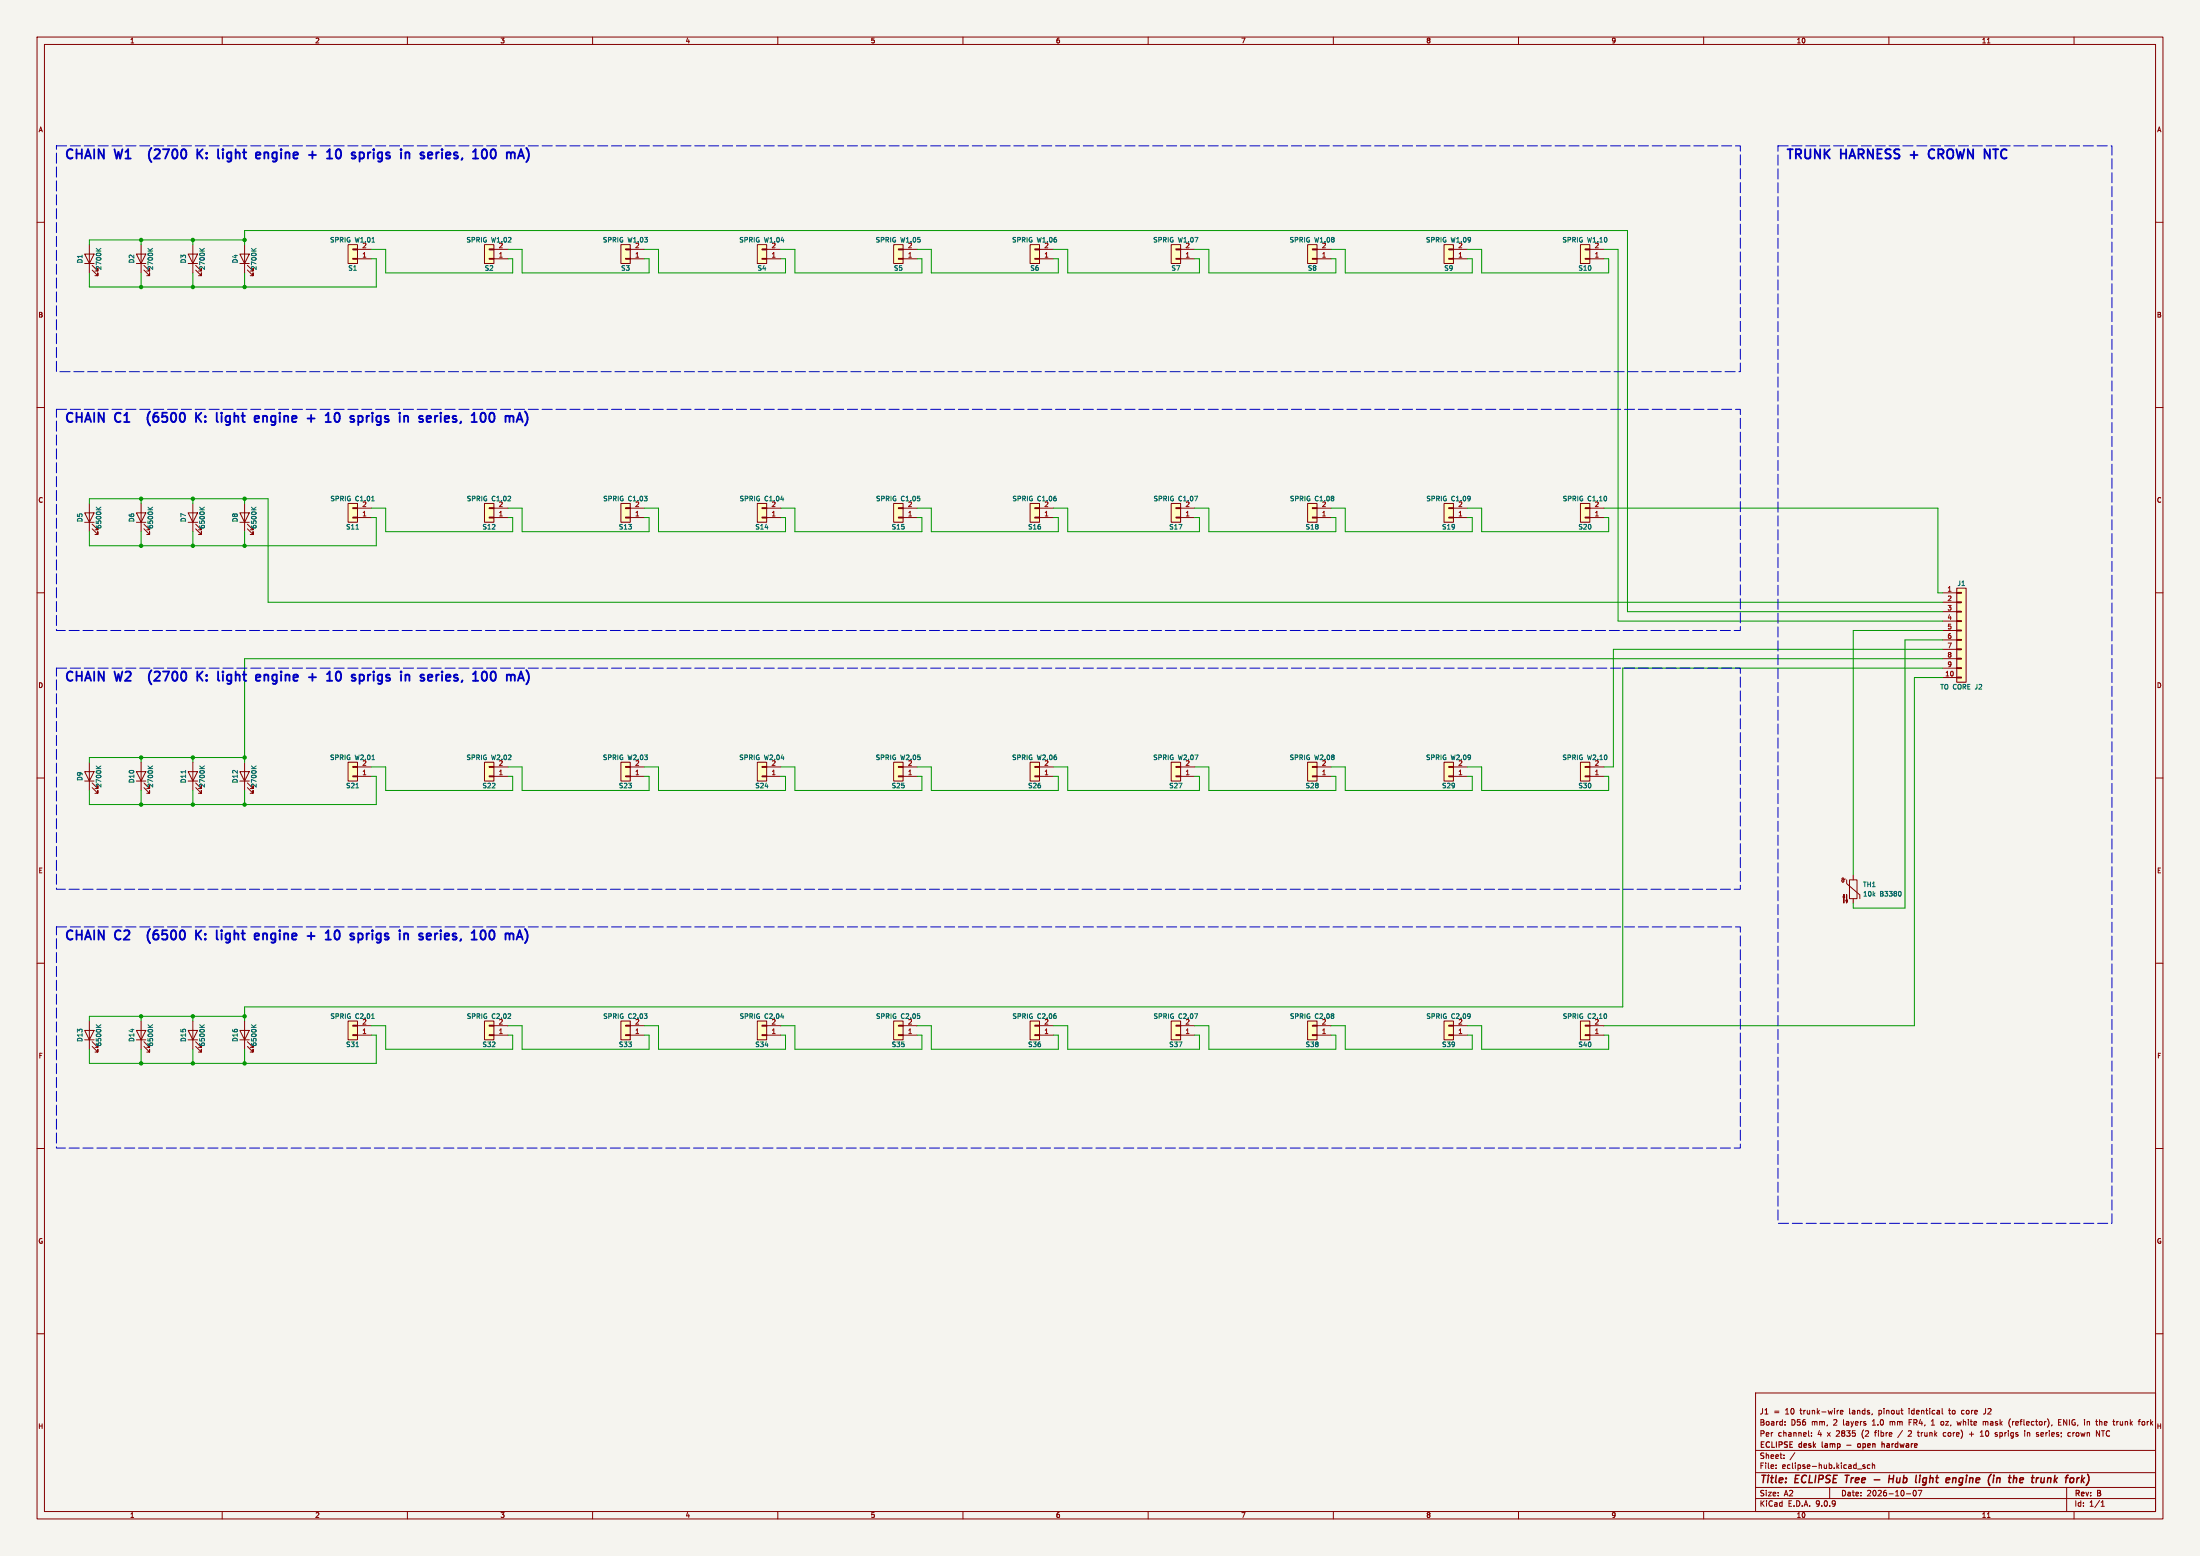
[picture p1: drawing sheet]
<svg xmlns="http://www.w3.org/2000/svg" width="594mm" height="420mm" viewBox="0 0 594 420" stroke-linecap="round" stroke-linejoin="round" font-family="sans-serif">
<path d="M0 0h594v420h-594z" fill="#f5f4ef" stroke="#f5f4ef" stroke-width=".27"/>
<g fill="none" stroke="#840000" stroke-width=".27">
<path d="M10 10h574v400h-574zM12 12h570v396h-570zM60 10v2M110 10v2M160 10v2M210 10v2M260 10v2M310 10v2M360 10v2M410 10v2M460 10v2M510 10v2"/>
<path d="M536.6 11.6h.7M560 10v2M10 60h2M582 60h2M10 110h2M582 110h2M64.8 138.4h2.5l-1.3 2.6zM66 135.9v7.6M64.8 141h2.5M66.8 142.7l1.5 1.6v-.8v.8h-.7M66.8 141.5l1.5 1.5v-.8v.8h-.7M10 160h2"/>
<path d="M582 160h2M10 210h2M36.8 208.3h2.6l-1.3 2.5zM36.8 210.8h2.6M38.1 205.7v7.7M38.9 212.6l1.5 1.5v-.7v.7h-.8M38.9 211.3l1.5 1.6v-.8v.8h-.8M582 210h2M10 260h2M582 260h2M10 310h2M582 310h2"/>
<path d="M10 360h2M474 376h108v32h-108zM582 360h2M474 397.5h108M474 391.5h108M479.5 396.2v.2M479.5 395.4v.2M481.7 393.5v.2M481.7 392.7v.2M482 384.5v.2M482 383.7v.2M484.6 392.1l-1.3 1.9"/>
<path d="M488.4 387.6l.1 .1M489.1 387.5v.2M489.1 386.7v.2M496 380.7v1M496.5 380.7l-.5 .3M496.9 381.2l.7-.2-.1-.3h-.4l-.2 .2 .1 .7h.5M501.5 396.5h1.2M503.5 395.4h-.3l-.2 .2v.2l.5 .1v.4h-.5M504.9 395.4h-.4l-.3 .3 .1 .6h.6M505.5 395.5l.6-.1 .1 1M505.5 394.9v1.5M513.7 386.1l-1.3 1.9"/>
<path d="M515.5 386.2l-.3 .1M515.5 383.9h.5M516 386.8l-.8 .9h.9M516.2 383.2h-.7v1.5M517.7 386.7h.5M517.9 387.5l.3 .2M521.5 384.7h.8M521.9 383.2l-.4 .4M524.4 380.2v1.3l.2 .2M524.5 383.7l-.5 .3 .1 .5 .4 .2M525.2 386.7l-.5 .3v.5l.5 .2M526.1 380.7h.6"/>
<path d="M528.4 383.7l.3 1 .3-.7M529.9 380.7l-.3 .3v.4l.3 .3M531.7 387.1h1.2M532.3 386.5v1.2M534.7 387.7h.8M534.8 386.5l.3-.3v1.5M535.5 383.8l.4-.1 .2 .2M535.5 383.7v1M536 381.5l-.5 .2M536.1 383.9v.8M536.2 383.7l-.1 .2M539.1 387.2l.2 .2-.2 .3"/>
<path d="M539.1 386.7h.1M542.4 384.2l.4 1M542.8 383l-.4 1M546.7 386.2v.1M546.7 386.7v1M547.4 386.7v1M548 386.7l-.6 .1M551.2 386.7l-.2 .2v.6l.2 .2M551.7 387l-.7 .2M554 384.6l-.1 .3M555.8 383.9h.5M556.5 383.2h-.7v1.5h.7"/>
<path d="M558.5 387.6h.5M558.5 386.7h.5M559.7 386.7v1M559.8 386.7l-.1 .3M563.6 383.7h.5M566 386.2l.9 1.5v-1.5M566.9 383.2v1.5M567.3 383.7l-.4 .1M567.4 386.2h.8M571.5 383.7v1M572 383.7l-.5 .3M579.1 384l-.3-.3-.5 .3 .2 .6 .3 .1 .3-.3"/>
<path d="M60 408v2M110 408v2M160 408v2M210 408v2M260 408v2M310 408v2M360 408v2M410 408v2M460 408v2M474 404.5h108M474 401.5h108M494 401.5v3"/>
<path d="M510 408v2M514.7 403.2h1.2M516.7 402.4l.2-.1a.8 .8 0 0 1 .5 .7 .8 .8 0 0 1-.5 .8l-.4-.6zM517.9 402.3h1l-.7 1.5M536.6 409.6h.7M558 401.5v6.5M560 408v2M567.3 406.6h.9M567.3 405.5l.4-.4v1.5"/>
</g>
<g fill="none" stroke="#840000" stroke-width=".4">
<path d="M498.2 398.2h1.1M498.7 398.2l-.2 2M506 399.4h1.5M510.1 399.1h1.1M510.2 398.2l-.3 2M511.3 398.2l-.2 2M520 398.9l-.6 .1-.2 .2v.8l.6 .2M527.4 399h.7l-.1 1.2M539.5 398.9l.6 .2-.2 1.1M545.7 398.9l.6 .1v.3l-1 .2M553.2 398.9l.6 .2-.2 1.1M563.6 397.9a2.32 2.32 0 0 1-.3 3.1"/>
<path d="M519.1 400.8h.7M546.1 400.1l-.2 .1"/>
</g>
<path d="M492 389.2l.1 1.4M498.6 390.1h1.2M501.7 389.7h.4l.2 .3v.4l-.2 .3-.5-.3zM508.1 389.2v1.5M509.5 389.7h.6M510 390.1l-.6 .2 .1 .3 .5 .1" fill="none" stroke="#840000" stroke-width=".3"/>
<path d="M67.9 136.9l.7 .7M69.2 136.9l-.8 .5M39.9 206.7l.8 .8M41.2 206.7l-.7 .6" fill="none" stroke="#006464" stroke-width=".27"/>
<path d="M426.7 66h2.6v5.1h-2.6z" fill="#ffffc2"/>
<path d="M426.7 66h2.6v5.1h-2.6zM428 69.7h1.3v.3h-1.3zM428 67.2h1.3v.2h-1.3zM429.3 69.9h3.8M429.3 67.3h3.8" fill="none" stroke="#840000" stroke-width=".27"/>
<path d="M241.3 275.6h2.5v5.1h-2.5z" fill="#ffffc2"/>
<path d="M241.3 275.6h2.5v5.1h-2.5zM242.6 279.3h1.2v.2h-1.2zM242.6 276.7h1.2v.3h-1.2zM243.8 279.4h3.8M243.8 276.9h3.8" fill="none" stroke="#840000" stroke-width=".27"/>
<path d="M94 135.9h2.5v5.1h-2.5z" fill="#ffffc2"/>
<path d="M94 135.9h2.5v5.1h-2.5zM95.2 139.6h1.3v.2h-1.3zM95.2 137h1.3v.3h-1.3zM96.5 139.7h3.8M96.5 137.2h3.8" fill="none" stroke="#840000" stroke-width=".27"/>
<path d="M100.3 135.2h.8M96.1 142.8h.7" fill="none" stroke="#006464" stroke-width=".27"/>
<path d="M130.8 205.7h2.5v5.1h-2.5z" fill="#ffffc2"/>
<g fill="none" stroke="#840000" stroke-width=".27">
<path d="M130.8 205.7h2.5v5.1h-2.5zM132.1 209.4h1.2v.3h-1.2zM132.1 206.9h1.2v.2h-1.2zM133.3 209.6h3.9M133.3 207h3.9M50.8 278.1h2.5l-1.2 2.6zM52.1 275.6v7.6M64.8 278.1h2.5l-1.3 2.6zM66 275.6v7.6M50.8 280.7h2.5M52.8 282.4l1.6 1.6v-.8v.8h-.8M52.8 281.2l1.6 1.5v-.8v.8h-.8"/>
<path d="M64.8 280.7h2.5M66.8 282.4l1.5 1.6v-.8v.8h-.7M66.8 281.2l1.5 1.5v-.8v.8h-.7"/>
</g>
<path d="M53.9 276.6l.7 .7M55.2 276.6l-.7 .5M67.9 276.6l.7 .7M69.2 276.6l-.8 .5" fill="none" stroke="#006464" stroke-width=".27"/>
<path d="M94 275.6h2.5v5.1h-2.5z" fill="#ffffc2"/>
<g fill="none" stroke="#840000" stroke-width=".27">
<path d="M50.8 138.4h2.5l-1.2 2.6zM52.1 135.9v7.6M50.8 141h2.5M52.8 142.7l1.6 1.6v-.8v.8h-.8M52.8 141.5l1.6 1.5v-.8v.8h-.8M22.9 208.3h2.5l-1.3 2.5zM22.9 210.8h2.5M24.1 205.7v7.7M24.9 212.6l1.5 1.5v-.7v.7h-.7M24.9 211.3l1.5 1.6v-.8v.8h-.7M50.8 208.3h2.5l-1.2 2.5zM50.8 210.8h2.5"/>
<path d="M52.1 205.7v7.7M52.8 212.6l1.6 1.5v-.7v.7h-.8M52.8 211.3l1.6 1.6v-.8v.8h-.8M22.9 278.1h2.5l-1.3 2.6zM24.1 275.6v7.6M36.8 278.1h2.6l-1.3 2.6zM38.1 275.6v7.6M94 275.6h2.5v5.1h-2.5zM95.2 279.3h1.3v.2h-1.3zM95.2 276.7h1.3v.3h-1.3zM96.5 279.4h3.8M96.5 276.9h3.8"/>
<path d="M22.9 280.7h2.5M24.9 282.4l1.5 1.6v-.8v.8h-.7M24.9 281.2l1.5 1.5v-.8v.8h-.7M36.8 280.7h2.6M38.9 282.4l1.5 1.6v-.8v.8h-.8M38.9 281.2l1.5 1.5v-.8v.8h-.8"/>
</g>
<g fill="none" stroke="#006464" stroke-width=".27">
<path d="M53.9 136.9l.7 .7M55.2 136.9l-.7 .5M26 206.7l.7 .8M27.2 206.7l-.7 .6M50.1 207.9v.8M53.9 206.7l.7 .8M55.2 206.7l-.7 .6M26 276.6l.7 .7M27.2 276.6l-.7 .5M39.9 276.6l.8 .7M41.2 276.6l-.7 .5M100.3 274.9h.8"/>
<path d="M96.1 282.5h.7"/>
</g>
<path d="M278.1 135.9h2.6v5.1h-2.6z" fill="#ffffc2"/>
<path d="M278.1 135.9h2.6v5.1h-2.6zM279.4 139.6h1.3v.2h-1.3zM279.4 137h1.3v.3h-1.3zM280.7 139.7h3.8M280.7 137.2h3.8" fill="none" stroke="#840000" stroke-width=".27"/>
<path d="M316.2 135.9h2.6v5.1h-2.6z" fill="#ffffc2"/>
<path d="M316.2 135.9h2.6v5.1h-2.6zM317.5 139.6h1.3v.2h-1.3zM317.5 137h1.3v.3h-1.3zM318.8 139.7h3.8M318.8 137.2h3.8" fill="none" stroke="#840000" stroke-width=".27"/>
<path d="M353.1 135.9h2.5v5.1h-2.5z" fill="#ffffc2"/>
<path d="M353.1 135.9h2.5v5.1h-2.5zM354.3 139.6h1.3v.2h-1.3zM354.3 137h1.3v.3h-1.3zM355.6 139.7h3.8M355.6 137.2h3.8M64.8 208.3h2.5l-1.3 2.5zM64.8 210.8h2.5M66 205.7v7.7M66.8 212.6l1.5 1.5v-.7v.7h-.7M66.8 211.3l1.5 1.6v-.8v.8h-.7" fill="none" stroke="#840000" stroke-width=".27"/>
<path d="M67.9 206.7l.7 .8M69.2 206.7l-.8 .6" fill="none" stroke="#006464" stroke-width=".27"/>
<path d="M389.9 135.9h2.5v5.1h-2.5z" fill="#ffffc2"/>
<path d="M389.9 135.9h2.5v5.1h-2.5zM391.2 139.6h1.2v.2h-1.2zM391.2 137h1.2v.3h-1.2zM392.4 139.7h3.8M392.4 137.2h3.8" fill="none" stroke="#840000" stroke-width=".27"/>
<path d="M130.8 135.9h2.5v5.1h-2.5z" fill="#ffffc2"/>
<path d="M130.8 135.9h2.5v5.1h-2.5zM132.1 139.6h1.2v.2h-1.2zM132.1 137h1.2v.3h-1.2zM133.3 139.7h3.9M133.3 137.2h3.9" fill="none" stroke="#840000" stroke-width=".27"/>
<path d="M167.6 135.9h2.6v5.1h-2.6z" fill="#ffffc2"/>
<path d="M167.6 135.9h2.6v5.1h-2.6zM168.9 139.6h1.3v.2h-1.3zM168.9 137h1.3v.3h-1.3zM170.2 139.7h3.8M170.2 137.2h3.8" fill="none" stroke="#840000" stroke-width=".27"/>
<path d="M167.6 66h2.6v5.1h-2.6z" fill="#ffffc2"/>
<path d="M167.6 66h2.6v5.1h-2.6zM168.9 69.7h1.3v.3h-1.3zM168.9 67.2h1.3v.2h-1.3zM170.2 69.9h3.8M170.2 67.3h3.8" fill="none" stroke="#840000" stroke-width=".27"/>
<path d="M426.7 275.6h2.6v5.1h-2.6z" fill="#ffffc2"/>
<path d="M426.7 275.6h2.6v5.1h-2.6zM428 279.3h1.3v.2h-1.3zM428 276.7h1.3v.3h-1.3zM429.3 279.4h3.8M429.3 276.9h3.8" fill="none" stroke="#840000" stroke-width=".27"/>
<path d="M426.7 205.7h2.6v5.1h-2.6z" fill="#ffffc2"/>
<path d="M426.7 205.7h2.6v5.1h-2.6zM428 209.4h1.3v.3h-1.3zM428 206.9h1.3v.2h-1.3zM429.3 209.6h3.8M429.3 207h3.8" fill="none" stroke="#840000" stroke-width=".27"/>
<path d="M241.3 66h2.5v5.1h-2.5z" fill="#ffffc2"/>
<path d="M241.3 66h2.5v5.1h-2.5zM242.6 69.7h1.2v.3h-1.2zM242.6 67.2h1.2v.2h-1.2zM243.8 69.9h3.8M243.8 67.3h3.8" fill="none" stroke="#840000" stroke-width=".27"/>
<path d="M204.5 66h2.5v5.1h-2.5z" fill="#ffffc2"/>
<path d="M204.5 66h2.5v5.1h-2.5zM205.7 69.7h1.3v.3h-1.3zM205.7 67.2h1.3v.2h-1.3zM207 69.9h3.8M207 67.3h3.8" fill="none" stroke="#840000" stroke-width=".27"/>
<path d="M204.5 135.9h2.5v5.1h-2.5z" fill="#ffffc2"/>
<path d="M204.5 135.9h2.5v5.1h-2.5zM205.7 139.6h1.3v.2h-1.3zM205.7 137h1.3v.3h-1.3zM207 139.7h3.8M207 137.2h3.8" fill="none" stroke="#840000" stroke-width=".27"/>
<path d="M241.3 135.9h2.5v5.1h-2.5z" fill="#ffffc2"/>
<path d="M241.3 135.9h2.5v5.1h-2.5zM242.6 139.6h1.2v.2h-1.2zM242.6 137h1.2v.3h-1.2zM243.8 139.7h3.8M243.8 137.2h3.8" fill="none" stroke="#840000" stroke-width=".27"/>
<path d="M241.3 205.7h2.5v5.1h-2.5z" fill="#ffffc2"/>
<path d="M241.3 205.7h2.5v5.1h-2.5zM242.6 209.4h1.2v.3h-1.2zM242.6 206.9h1.2v.2h-1.2zM243.8 209.6h3.8M243.8 207h3.8" fill="none" stroke="#840000" stroke-width=".27"/>
<path d="M94 205.7h2.5v5.1h-2.5z" fill="#ffffc2"/>
<path d="M94 205.7h2.5v5.1h-2.5zM95.2 209.4h1.3v.3h-1.3zM95.2 206.9h1.3v.2h-1.3zM96.5 209.6h3.8M96.5 207h3.8" fill="none" stroke="#840000" stroke-width=".27"/>
<path d="M96.1 212.7h.7" fill="none" stroke="#006464" stroke-width=".27"/>
<path d="M167.6 205.7h2.6v5.1h-2.6z" fill="#ffffc2"/>
<path d="M167.6 205.7h2.6v5.1h-2.6zM168.9 209.4h1.3v.3h-1.3zM168.9 206.9h1.3v.2h-1.3zM170.2 209.6h3.8M170.2 207h3.8" fill="none" stroke="#840000" stroke-width=".27"/>
<path d="M426.7 135.9h2.6v5.1h-2.6z" fill="#ffffc2"/>
<path d="M426.7 135.9h2.6v5.1h-2.6zM428 139.6h1.3v.2h-1.3zM428 137h1.3v.3h-1.3zM429.3 139.7h3.8M429.3 137.2h3.8" fill="none" stroke="#840000" stroke-width=".27"/>
<path d="M204.5 205.7h2.5v5.1h-2.5z" fill="#ffffc2"/>
<g fill="none" stroke="#840000" stroke-width=".27">
<path d="M22.9 138.4h2.5l-1.3 2.6zM24.1 135.9v7.6M36.8 138.4h2.6l-1.3 2.6zM38.1 135.9v7.6M22.9 141h2.5M24.9 142.7l1.5 1.6v-.8v.8h-.7M24.9 141.5l1.5 1.5v-.8v.8h-.7M36.8 141h2.6M38.9 142.7l1.5 1.6v-.8v.8h-.8M38.9 141.5l1.5 1.5v-.8v.8h-.8M204.5 205.7h2.5v5.1h-2.5zM205.7 209.4h1.3v.3h-1.3z"/>
<path d="M205.7 206.9h1.3v.2h-1.3zM207 209.6h3.8M207 207h3.8M498.2 237.2l-.6 .3-.2-.1v-.3l.2-.1 .2 .2-.1 .9h-.3l-.2-.5M498.6 237.5v1l3.6 3.1v1M499.4 237.5h2v5.1h-2zM500.4 236.2v1.3M500.4 242.6v1.2"/>
</g>
<g fill="#840000" stroke="#840000" stroke-width=".27">
<path d="M497.8 241.4l.3 .8h-.5l.2-.8v2.3z"/>
<path d="M498.6 241.4v2.3l-.3-.7h.6l-.3 .7z"/>
</g>
<path d="M26 136.9l.7 .7M27.2 136.9l-.7 .5M39.9 136.9l.8 .7M41.2 136.9l-.7 .5M513.2 240.7v1.1" fill="none" stroke="#006464" stroke-width=".27"/>
<path d="M528.3 158.8h2.6v25.4h-2.6z" fill="#ffffc2"/>
<g fill="none" stroke="#840000" stroke-width=".27">
<path d="M528.3 158.8h2.6v25.4h-2.6zM528.3 159.9h1.3v.2h-1.3zM524.5 160h3.8M524.5 162.6h3.8M524.5 165.1h3.8M524.5 167.6h3.8M524.5 170.2h3.8M524.5 172.7h3.8M524.5 175.3h3.8M524.5 177.8h3.8M528.3 162.4h1.3v.3h-1.3zM528.3 165h1.3v.2h-1.3z"/>
<path d="M528.3 167.5h1.3v.3h-1.3zM528.3 170.1h1.3v.2h-1.3zM528.3 172.6h1.3v.2h-1.3zM528.3 175.1h1.3v.3h-1.3zM528.3 177.7h1.3v.2h-1.3zM524.5 180.3h3.8M524.5 182.9h3.8M528.3 180.2h1.3v.3h-1.3zM528.3 182.8h1.3v.2h-1.3z"/>
</g>
<path d="M204.5 275.6h2.5v5.1h-2.5z" fill="#ffffc2"/>
<g fill="none" stroke="#840000" stroke-width=".27">
<path d="M22.9 68.6h2.5l-1.3 2.5zM22.9 71.1h2.5M24.1 66v7.7M24.9 72.9l1.5 1.5v-.7v.7h-.7M24.9 71.6l1.5 1.6v-.8v.8h-.7M50.8 68.6h2.5l-1.2 2.5zM50.8 71.1h2.5M52.1 66v7.7M52.8 72.9l1.6 1.5v-.7v.7h-.8M52.8 71.6l1.6 1.6v-.8v.8h-.8M204.5 275.6h2.5v5.1h-2.5zM205.7 279.3h1.3v.2h-1.3z"/>
<path d="M205.7 276.7h1.3v.3h-1.3zM207 279.4h3.8M207 276.9h3.8"/>
</g>
<path d="M26 67l.7 .8M27.2 67l-.7 .6M53.9 67l.7 .8M55.2 67l-.7 .6" fill="none" stroke="#006464" stroke-width=".27"/>
<path d="M167.6 275.6h2.6v5.1h-2.6z" fill="#ffffc2"/>
<path d="M167.6 275.6h2.6v5.1h-2.6zM168.9 279.3h1.3v.2h-1.3zM168.9 276.7h1.3v.3h-1.3zM170.2 279.4h3.8M170.2 276.9h3.8" fill="none" stroke="#840000" stroke-width=".27"/>
<path d="M278.1 66h2.6v5.1h-2.6z" fill="#ffffc2"/>
<path d="M278.1 66h2.6v5.1h-2.6zM279.4 69.7h1.3v.3h-1.3zM279.4 67.2h1.3v.2h-1.3zM280.7 69.9h3.8M280.7 67.3h3.8" fill="none" stroke="#840000" stroke-width=".27"/>
<path d="M130.8 66h2.5v5.1h-2.5z" fill="#ffffc2"/>
<path d="M130.8 66h2.5v5.1h-2.5zM132.1 69.7h1.2v.3h-1.2zM132.1 67.2h1.2v.2h-1.2zM133.3 69.9h3.9M133.3 67.3h3.9" fill="none" stroke="#840000" stroke-width=".27"/>
<path d="M94 66h2.5v5.1h-2.5z" fill="#ffffc2"/>
<path d="M94 66h2.5v5.1h-2.5zM95.2 69.7h1.3v.3h-1.3zM95.2 67.2h1.3v.2h-1.3zM96.5 69.9h3.8M96.5 67.3h3.8" fill="none" stroke="#840000" stroke-width=".27"/>
<path d="M389.9 66h2.5v5.1h-2.5z" fill="#ffffc2"/>
<path d="M389.9 66h2.5v5.1h-2.5zM391.2 69.7h1.2v.3h-1.2zM391.2 67.2h1.2v.2h-1.2zM392.4 69.9h3.8M392.4 67.3h3.8" fill="none" stroke="#840000" stroke-width=".27"/>
<path d="M353.1 66h2.5v5.1h-2.5z" fill="#ffffc2"/>
<path d="M353.1 66h2.5v5.1h-2.5zM354.3 69.7h1.3v.3h-1.3zM354.3 67.2h1.3v.2h-1.3zM355.6 69.9h3.8M355.6 67.3h3.8" fill="none" stroke="#840000" stroke-width=".27"/>
<path d="M278.1 275.6h2.6v5.1h-2.6z" fill="#ffffc2"/>
<path d="M36.8 68.6h2.6l-1.3 2.5zM36.8 71.1h2.6M38.1 66v7.7M38.9 72.9l1.5 1.5v-.7v.7h-.8M38.9 71.6l1.5 1.6v-.8v.8h-.8M278.1 275.6h2.6v5.1h-2.6zM279.4 279.3h1.3v.2h-1.3zM279.4 276.7h1.3v.3h-1.3zM280.7 279.4h3.8M280.7 276.9h3.8" fill="none" stroke="#840000" stroke-width=".27"/>
<path d="M39.9 67l.8 .8M41.2 67l-.7 .6" fill="none" stroke="#006464" stroke-width=".27"/>
<path d="M316.2 66h2.6v5.1h-2.6z" fill="#ffffc2"/>
<path d="M316.2 66h2.6v5.1h-2.6zM317.5 69.7h1.3v.3h-1.3zM317.5 67.2h1.3v.2h-1.3zM318.8 69.9h3.8M318.8 67.3h3.8" fill="none" stroke="#840000" stroke-width=".27"/>
<path d="M316.2 275.6h2.6v5.1h-2.6z" fill="#ffffc2"/>
<path d="M316.2 275.6h2.6v5.1h-2.6zM317.5 279.3h1.3v.2h-1.3zM317.5 276.7h1.3v.3h-1.3zM318.8 279.4h3.8M318.8 276.9h3.8" fill="none" stroke="#840000" stroke-width=".27"/>
<path d="M353.1 275.6h2.5v5.1h-2.5z" fill="#ffffc2"/>
<path d="M353.1 275.6h2.5v5.1h-2.5zM354.3 279.3h1.3v.2h-1.3zM354.3 276.7h1.3v.3h-1.3zM355.6 279.4h3.8M355.6 276.9h3.8" fill="none" stroke="#840000" stroke-width=".27"/>
<path d="M389.9 275.6h2.5v5.1h-2.5z" fill="#ffffc2"/>
<path d="M64.8 68.6h2.5l-1.3 2.5zM64.8 71.1h2.5M66 66v7.7M66.8 72.9l1.5 1.5v-.7v.7h-.7M66.8 71.6l1.5 1.6v-.8v.8h-.7M389.9 275.6h2.5v5.1h-2.5zM391.2 279.3h1.2v.2h-1.2zM391.2 276.7h1.2v.3h-1.2zM392.4 279.4h3.8M392.4 276.9h3.8" fill="none" stroke="#840000" stroke-width=".27"/>
<path d="M67.9 67l.7 .8M69.2 67l-.8 .6" fill="none" stroke="#006464" stroke-width=".27"/>
<path d="M353.1 205.7h2.5v5.1h-2.5z" fill="#ffffc2"/>
<path d="M353.1 205.7h2.5v5.1h-2.5zM354.3 209.4h1.3v.3h-1.3zM354.3 206.9h1.3v.2h-1.3zM355.6 209.6h3.8M355.6 207h3.8" fill="none" stroke="#840000" stroke-width=".27"/>
<path d="M316.2 205.7h2.6v5.1h-2.6z" fill="#ffffc2"/>
<path d="M316.2 205.7h2.6v5.1h-2.6zM317.5 209.4h1.3v.3h-1.3zM317.5 206.9h1.3v.2h-1.3zM318.8 209.6h3.8M318.8 207h3.8" fill="none" stroke="#840000" stroke-width=".27"/>
<path d="M278.1 205.7h2.6v5.1h-2.6z" fill="#ffffc2"/>
<path d="M278.1 205.7h2.6v5.1h-2.6zM279.4 209.4h1.3v.3h-1.3zM279.4 206.9h1.3v.2h-1.3zM280.7 209.6h3.8M280.7 207h3.8" fill="none" stroke="#840000" stroke-width=".27"/>
<path d="M389.9 205.7h2.5v5.1h-2.5z" fill="#ffffc2"/>
<path d="M389.9 205.7h2.5v5.1h-2.5zM391.2 209.4h1.2v.3h-1.2zM391.2 206.9h1.2v.2h-1.2zM392.4 209.6h3.8M392.4 207h3.8" fill="none" stroke="#840000" stroke-width=".27"/>
<path d="M130.8 275.6h2.5v5.1h-2.5z" fill="#ffffc2"/>
<path d="M130.8 275.6h2.5v5.1h-2.5zM132.1 279.3h1.2v.2h-1.2zM132.1 276.7h1.2v.3h-1.2zM133.3 279.4h3.9M133.3 276.9h3.9" fill="none" stroke="#840000" stroke-width=".27"/>
<g fill="none" stroke="#009600" stroke-width=".27">
<path d="M38.1 64.8v1.2M38.1 73.7v3.8M52.1 64.8v1.2M52.1 73.7v3.8M66 66v-3.8h373.4v102.9h85.1M66 73.7v3.8M66 64.8h-41.9v1.2M100.3 67.3h3.8v6.4h34.3v-3.8h-1.2M100.3 69.9h1.3v7.6h-77.5v-3.8M137.2 67.3h3.8v6.4h34.3v-3.8h-1.3M174 67.3h3.8v6.4h34.3v-3.8h-1.3M210.8 67.3h3.8v6.4h34.3v-3.8h-1.3"/>
<path d="M247.6 67.3h3.9v6.4h34.2v-3.8h-1.2M284.5 67.3h3.8v6.4h35.5v-3.8h-1.2M322.6 67.3h3.8v6.4h34.3v-3.8h-1.3M359.4 67.3h3.8v6.4h34.3v-3.8h-1.3M396.2 67.3h3.8v6.4h34.3v-3.8h-1.2M433.1 67.3h3.8v100.3h87.6M24.1 135.9v-1.3h48.3v28h452.1M38.1 134.6v1.3M52.1 134.6v1.3M66 134.6v1.3M100.3 137.2h3.8v6.3h34.3v-3.8h-1.2M100.3 139.7h1.3v7.6h-77.5v-3.8"/>
<path d="M137.2 137.2h3.8v6.3h34.3v-3.8h-1.3M174 137.2h3.8v6.3h34.3v-3.8h-1.3M210.8 137.2h3.8v6.3h34.3v-3.8h-1.3M247.6 137.2h3.9v6.3h34.2v-3.8h-1.2M284.5 137.2h3.8v6.3h35.5v-3.8h-1.2M322.6 137.2h3.8v6.3h34.3v-3.8h-1.3M359.4 137.2h3.8v6.3h34.3v-3.8h-1.3M396.2 137.2h3.8v6.3h34.3v-3.8h-1.2M433.1 137.2h90.1v22.8h1.3M38.1 143.5v3.8M52.1 143.5v3.8M66 143.5v3.8"/>
<path d="M524.5 170.2h-24.1v66M524.5 172.7h-10.2v72.4h-13.9v-1.3M524.5 175.3h-88.9v31.7h-2.5M524.5 177.8h-458.5v27.9M524.5 182.9h-7.6v94h-83.8M524.5 180.3h-86.4v91.5h-372.1v3.8M38.1 204.5v1.2M38.1 213.4v3.8M52.1 204.5v1.2M52.1 213.4v3.8M66 213.4v3.8M66 204.5h-41.9v1.2"/>
<path d="M100.3 207h3.8v6.4h34.3v-3.8h-1.2M100.3 209.6h1.3v7.6h-77.5v-3.8M137.2 207h3.8v6.4h34.3v-3.8h-1.3M174 207h3.8v6.4h34.3v-3.8h-1.3M210.8 207h3.8v6.4h34.3v-3.8h-1.3M247.6 207h3.9v6.4h34.2v-3.8h-1.2M284.5 207h3.8v6.4h35.5v-3.8h-1.2M322.6 207h3.8v6.4h34.3v-3.8h-1.3M359.4 207h3.8v6.4h34.3v-3.8h-1.3M396.2 207h3.8v6.4h34.3v-3.8h-1.2M38.1 274.3v1.3M52.1 274.3v1.3"/>
<path d="M66 274.3h-41.9v1.3M100.3 276.9h3.8v6.3h34.3v-3.8h-1.2M100.3 279.4h1.3v7.6h-77.5v-3.8M137.2 276.9h3.8v6.3h34.3v-3.8h-1.3M174 276.9h3.8v6.3h34.3v-3.8h-1.3M210.8 276.9h3.8v6.3h34.3v-3.8h-1.3M247.6 276.9h3.9v6.3h34.2v-3.8h-1.2M284.5 276.9h3.8v6.3h35.5v-3.8h-1.2M322.6 276.9h3.8v6.3h34.3v-3.8h-1.3M359.4 276.9h3.8v6.3h34.3v-3.8h-1.3M396.2 276.9h3.8v6.3h34.3v-3.8h-1.2M38.1 283.2v3.8"/>
<path d="M52.1 283.2v3.8M66 283.2v3.8"/>
</g>
<g fill="none" stroke="#0000c2" stroke-width=".5">
<path d="M40.9 39.9a2.87 2.87 0 0 0 0 3.8M53.3 40.3v2.5M53.6 41.4l1.1 1.4M54.7 40.3l-1.4 1.4M61.4 43.5h.8M62.2 41.1h-.5l-.4 .5 .1 .9 .8 .3M71.4 41.4l.3-.3 .6 .1 .2 1.6M88.3 42.8h1.4M88.5 40.9l-.2 .1M100.9 40.3v.2M100.9 41.1v1.7M102.1 41.4v1.1"/>
<path d="M116.6 41.2l-.7-.1-.4 .4 .2 1.2h.9M116.7 41.7l-1.2 .3M121.3 41.1l.2 .1 .1 .5-1.2 .3M121.5 42.7l-.2 .1M122.6 42.7l.2 .1M122.7 41.2v.6M136.9 41.1v1.7M136.9 41.4l.7-.3 .3 .4M522.2 40.4a1.23 1.23 0 0 0-1.5 .9 1.23 1.23 0 0 0 .9 1.5l.6-.1M40.5 111.1a2.87 2.87 0 0 0 0 3.8M52.9 111.4v2.5M53.3 112.5l1.1 1.4"/>
<path d="M54.4 111.4l-1.5 1.4M61 114.6h.9M61.9 112.2h-.5l-.5 .5 .1 1 .9 .2M71 112.5l.4-.3 .6 .2 .1 1.5M87.9 113.9h1.5M88.2 112l-.3 .1M100.5 111.4v.2M100.5 112.2v1.7M101.7 112.5v1.2M116.3 112.4l-.8-.2-.3 .4 .1 1.2h1M116.4 112.8l-1.2 .3M120.9 112.2l.2 .2 .2 .4-1.2 .3"/>
<path d="M121.1 113.8l-.2 .1M122.2 113.8l.3 .1M122.3 112.4v.6M136.5 112.2v1.7M136.5 112.5l.7-.3 .4 .4M40.9 180.9a2.87 2.87 0 0 0 0 3.8M53.3 181.3v2.5M53.6 182.3l1.1 1.5M54.7 181.3l-1.4 1.4M61.4 184.5h.8M62.2 182.1h-.5l-.4 .5 .1 .9 .8 .3M71.4 182.3l.3-.2 .6 .1 .2 1.6"/>
<path d="M88.3 183.8h1.4M88.5 181.9l-.2 .1M100.9 181.3v.2M100.9 182.1v1.7M102.1 182.3v1.2M116.6 182.2l-.7-.1-.4 .3 .2 1.2h.9M116.7 182.7l-1.2 .2M121.3 182.1l.2 .1 .1 .5-1.2 .2M121.5 183.6l-.2 .2M122.6 183.6l.2 .2M122.7 182.2v.6M136.9 182.3l.7-.2 .3 .3"/>
<path d="M136.9 182.1v1.7M40.5 250.8a2.87 2.87 0 0 0 0 3.8M52.9 251.1v2.5M53.3 252.2l1.1 1.4M54.4 251.1l-1.5 1.4M61 254.3h.9M61.9 251.9h-.5l-.5 .5 .1 1 .9 .2M71 252.2l.4-.3 .6 .2 .1 1.5M87.9 253.6h1.5M88.2 251.7l-.3 .1M100.5 251.1v.2M100.5 251.9v1.7"/>
<path d="M101.7 252.2v1.2M116.3 252.1l-.8-.2-.3 .4 .1 1.2h1M116.4 252.5l-1.2 .3M120.9 251.9l.2 .2 .2 .4-1.2 .3M121.1 253.5l-.2 .1M122.2 253.5l.3 .1M122.3 252.1v.6M136.5 252.2l.7-.3 .4 .4M136.5 251.9v1.7"/>
</g>
<path d="M15.2 39.4h454.7v60.9h-454.7zM480.1 39.4h90.1v290.8h-90.1zM15.2 110.5h454.7v59.7h-454.7zM15.2 180.3h454.7v59.7h-454.7zM15.2 250.2h454.7v59.7h-454.7z" fill="none" stroke="#0000c2" stroke-width=".27" stroke-dasharray="2.7 1"/>
<g fill="#009600" stroke="#009600" stroke-width=".27">
<circle cx="38.1" cy="64.8" r=".46"/>
<circle cx="52.1" cy="64.8" r=".46"/>
<circle cx="66" cy="77.5" r=".46"/>
<circle cx="66" cy="64.8" r=".46"/>
<circle cx="38.1" cy="77.5" r=".46"/>
<circle cx="52.1" cy="77.5" r=".46"/>
<circle cx="38.1" cy="147.3" r=".46"/>
<circle cx="52.1" cy="217.2" r=".46"/>
<circle cx="38.1" cy="217.2" r=".46"/>
<circle cx="38.1" cy="274.3" r=".46"/>
<circle cx="52.1" cy="274.3" r=".46"/>
<circle cx="66" cy="217.2" r=".46"/>
<circle cx="52.1" cy="204.5" r=".46"/>
<circle cx="38.1" cy="204.5" r=".46"/>
<circle cx="66" cy="204.5" r=".46"/>
<circle cx="66" cy="134.6" r=".46"/>
<circle cx="66" cy="147.3" r=".46"/>
<circle cx="52.1" cy="147.3" r=".46"/>
<circle cx="38.1" cy="134.6" r=".46"/>
<circle cx="52.1" cy="134.6" r=".46"/>
<circle cx="52.1" cy="287" r=".46"/>
<circle cx="38.1" cy="287" r=".46"/>
<circle cx="66" cy="287" r=".46"/>
<circle cx="66" cy="274.3" r=".46"/>
</g>
<g font-size="3.5" fill="#0000c2">
<text x="17.2" y="43.1">CHAIN</text>
<text x="31.2" y="43.1">W1</text>
<text x="42.3" y="43.1">(2700</text>
<text x="56.4" y="43.1">K:</text>
<text x="63" y="43.1">light</text>
<text x="74.3" y="43.1">engine</text>
<text x="89.5" y="43.1">+</text>
<text x="95.5" y="43.1">10</text>
<text x="103.1" y="43.1">sprigs</text>
<text x="117.4" y="43.1">in</text>
<text x="123.7" y="43.1">series,</text>
<text x="138.9" y="43.1">100</text>
<text x="482.1" y="43.1">TRUNK</text>
<text x="497.1" y="43.1">HARNESS</text>
<text x="516.9" y="43.1">+</text>
<text x="522.9" y="43.1">CROWN</text>
<text x="538.9" y="43.1">NTC</text>
<text x="17.2" y="114.2">CHAIN</text>
<text x="31.2" y="114.2">C1</text>
<text x="41.9" y="114.2">(6500</text>
<text x="56" y="114.2">K:</text>
<text x="62.6" y="114.2">light</text>
<text x="74" y="114.2">engine</text>
<text x="89.1" y="114.2">+</text>
<text x="95.1" y="114.2">10</text>
<text x="102.8" y="114.2">sprigs</text>
<text x="117" y="114.2">in</text>
<text x="123.4" y="114.2">series,</text>
<text x="138.5" y="114.2">100</text>
<text x="17.2" y="184.1">CHAIN</text>
<text x="31.2" y="184.1">W2</text>
<text x="42.3" y="184.1">(2700</text>
<text x="56.4" y="184.1">K:</text>
<text x="63" y="184.1">light</text>
<text x="74.3" y="184.1">engine</text>
<text x="89.5" y="184.1">+</text>
<text x="95.5" y="184.1">10</text>
<text x="103.1" y="184.1">sprigs</text>
<text x="117.4" y="184.1">in</text>
<text x="123.7" y="184.1">series,</text>
<text x="138.9" y="184.1">100</text>
<text x="17.2" y="253.9">CHAIN</text>
<text x="31.2" y="253.9">C2</text>
<text x="41.9" y="253.9">(6500</text>
<text x="56" y="253.9">K:</text>
<text x="62.6" y="253.9">light</text>
<text x="74" y="253.9">engine</text>
<text x="89.1" y="253.9">+</text>
<text x="95.1" y="253.9">10</text>
<text x="102.8" y="253.9">sprigs</text>
<text x="117" y="253.9">in</text>
<text x="123.4" y="253.9">series,</text>
<text x="138.5" y="253.9">100</text>
</g>
<g font-size="2.8" fill="#840000">
<text x="475" y="400.9">Title:</text>
<text x="484.7" y="400.9">ECLIPSE</text>
<text x="499.1" y="400.9">Tree</text>
<text x="512.4" y="400.9">Hub</text>
<text x="520.4" y="400.9">light</text>
<text x="529.5" y="400.9">engine</text>
<text x="541.7" y="400.9">(in</text>
<text x="548.1" y="400.9">the</text>
<text x="555.1" y="400.9">trunk</text>
</g>
<g font-size="2.1" fill="#840000">
<text x="475" y="382">J1</text>
<text x="478.9" y="382">=</text>
<text x="482" y="382">10</text>
<text x="486.2" y="382">trunk-wire</text>
<text x="499.6" y="382">lands,</text>
<text x="507.6" y="382">pinout</text>
<text x="515.9" y="382">identical</text>
<text x="527" y="382">to</text>
<text x="530.5" y="382">core</text>
<text x="536.6" y="382">J2</text>
<text x="475" y="388">Per</text>
<text x="475" y="385">Board:</text>
<text x="480" y="388">channel:</text>
<text x="483.5" y="385">D56</text>
<text x="489.2" y="385">mm,</text>
<text x="490.8" y="388">4</text>
<text x="493.5" y="388">x</text>
<text x="495.2" y="385">2</text>
<text x="496.1" y="388">2835</text>
<text x="497.9" y="385">layers</text>
<text x="503.1" y="388">(2</text>
<text x="505.9" y="385">1.0</text>
<text x="506.8" y="388">fibre</text>
<text x="510.8" y="385">mm</text>
<text x="516.1" y="385">FR4,</text>
<text x="516.1" y="388">2</text>
<text x="518.8" y="388">trunk</text>
<text x="522.3" y="385">1</text>
<text x="525.1" y="385">oz,</text>
<text x="525.9" y="388">core)</text>
<text x="529.6" y="385">white</text>
<text x="533" y="388">+</text>
<text x="536.2" y="388">10</text>
<text x="536.7" y="385">mask</text>
<text x="540.3" y="388">sprigs</text>
<text x="543.8" y="385">(reflector),</text>
<text x="548.4" y="388">in</text>
<text x="551.8" y="388">series;</text>
<text x="557.4" y="385">ENIG,</text>
<text x="560.4" y="388">crown</text>
<text x="564.6" y="385">in</text>
<text x="567.9" y="385">the</text>
<text x="568.2" y="388">NTC</text>
<text x="572.7" y="385">trunk</text>
<text x="579.7" y="385">fork</text>
<text x="475" y="394">Sheet:</text>
<text x="475" y="391.2">ECLIPSE</text>
<text x="485.8" y="391.2">desk</text>
<text x="492.6" y="391.2">lamp</text>
<text x="503.5" y="391.2">open</text>
<text x="510.6" y="391.2">hardware</text>
<text x="475" y="396.7">File:</text>
<text x="481.1" y="396.7">eclipse-hub.kicad_sch</text>
<text x="475" y="406.9">KiCad</text>
<text x="475" y="404.1">Size:</text>
<text x="481.7" y="404.1">A2</text>
<text x="482.7" y="406.9">E.D.A.</text>
<text x="490.3" y="406.9">9.0.9</text>
<text x="497" y="404.1">Date:</text>
<text x="504" y="404.1">2026-10-07</text>
<text x="560" y="404.3">Rev:</text>
<text x="560" y="406.9">Id:</text>
<text x="564.1" y="406.9">1/1</text>
<text x="566.4" y="404.3">B</text>
</g>
<g font-size="1.8" fill="#840000">
<text x="35" y="11.9">1</text>
<text x="85" y="11.9">2</text>
<text x="135" y="11.9">3</text>
<text x="185" y="11.9">4</text>
<text x="235" y="11.9">5</text>
<text x="285" y="11.9">6</text>
<text x="335" y="11.9">7</text>
<text x="385" y="11.9">8</text>
<text x="435" y="11.9">9</text>
<text x="485" y="11.9">10</text>
<text x="535" y="11.9">11</text>
<text x="10.3" y="35.9">A</text>
<text x="582.3" y="35.9">A</text>
<text x="10.3" y="85.9">B</text>
<text x="582.3" y="85.9">B</text>
<text x="10.3" y="135.9">C</text>
<text x="582.3" y="135.9">C</text>
<text x="10.3" y="185.9">D</text>
<text x="582.3" y="185.9">D</text>
<text x="10.3" y="235.9">E</text>
<text x="582.3" y="235.9">E</text>
<text x="10.3" y="285.9">F</text>
<text x="582.3" y="285.9">F</text>
<text x="10.3" y="335.9">G</text>
<text x="582.3" y="335.9">G</text>
<text x="10.2" y="385.9">H</text>
<text x="582.2" y="385.9">H</text>
<text x="35" y="409.9">1</text>
<text x="85" y="409.9">2</text>
<text x="135" y="409.9">3</text>
<text x="185" y="409.9">4</text>
<text x="235" y="409.9">5</text>
<text x="285" y="409.9">6</text>
<text x="335" y="409.9">7</text>
<text x="385" y="409.9">8</text>
<text x="435" y="409.9">9</text>
<text x="485" y="409.9">10</text>
<text x="535" y="409.9">11</text>
</g>
<g font-size="1.8" fill="#006464">
<text x="89" y="65.6">SPRIG</text>
<text x="95.8" y="65.6">W1.01</text>
<text x="125.8" y="65.6">SPRIG</text>
<text x="132.6" y="65.6">W1.02</text>
<text x="162.7" y="65.6">SPRIG</text>
<text x="169.5" y="65.6">W1.03</text>
<text x="199.5" y="65.6">SPRIG</text>
<text x="206.3" y="65.6">W1.04</text>
<text x="236.3" y="65.6">SPRIG</text>
<text x="243.1" y="65.6">W1.05</text>
<text x="273.2" y="65.6">SPRIG</text>
<text x="280" y="65.6">W1.06</text>
<text x="311.3" y="65.6">SPRIG</text>
<text x="318.1" y="65.6">W1.07</text>
<text x="348.1" y="65.6">SPRIG</text>
<text x="354.9" y="65.6">W1.08</text>
<text x="384.9" y="65.6">SPRIG</text>
<text x="391.7" y="65.6">W1.09</text>
<text x="421.8" y="65.6">SPRIG</text>
<text x="428.5" y="65.6">W1.10</text>
<text x="22.5" y="71.2" transform="rotate(-90 22.5 71.2)">D1</text>
<text x="36.4" y="71.2" transform="rotate(-90 36.4 71.2)">D2</text>
<text x="50.4" y="71.2" transform="rotate(-90 50.4 71.2)">D3</text>
<text x="64.4" y="71.2" transform="rotate(-90 64.4 71.2)">D4</text>
<text x="97.7" y="67.1">2</text>
<text x="134.5" y="67.1">2</text>
<text x="171.4" y="67.1">2</text>
<text x="208.2" y="67.1">2</text>
<text x="245" y="67.1">2</text>
<text x="281.9" y="67.1">2</text>
<text x="320" y="67.1">2</text>
<text x="356.8" y="67.1">2</text>
<text x="393.6" y="67.1">2</text>
<text x="430.5" y="67.1">2</text>
<text x="27.5" y="73" transform="rotate(-90 27.5 73)">2700K</text>
<text x="41.5" y="73" transform="rotate(-90 41.5 73)">2700K</text>
<text x="55.5" y="73" transform="rotate(-90 55.5 73)">2700K</text>
<text x="69.4" y="73" transform="rotate(-90 69.4 73)">2700K</text>
<text x="93.9" y="73.3">S1</text>
<text x="130.8" y="73.3">S2</text>
<text x="167.6" y="73.3">S3</text>
<text x="204.4" y="73.3">S4</text>
<text x="241.3" y="73.3">S5</text>
<text x="278.1" y="73.3">S6</text>
<text x="316.2" y="73.3">S7</text>
<text x="353" y="73.3">S8</text>
<text x="389.8" y="73.3">S9</text>
<text x="426.1" y="73.3">S10</text>
<text x="89.1" y="135.5">SPRIG</text>
<text x="95.9" y="135.5">C1.01</text>
<text x="97.7" y="136.9">2</text>
<text x="125.9" y="135.5">SPRIG</text>
<text x="132.7" y="135.5">C1.02</text>
<text x="134.5" y="136.9">2</text>
<text x="162.8" y="135.5">SPRIG</text>
<text x="169.6" y="135.5">C1.03</text>
<text x="171.4" y="136.9">2</text>
<text x="199.6" y="135.5">SPRIG</text>
<text x="206.4" y="135.5">C1.04</text>
<text x="208.2" y="136.9">2</text>
<text x="236.4" y="135.5">SPRIG</text>
<text x="243.2" y="135.5">C1.05</text>
<text x="245" y="136.9">2</text>
<text x="273.3" y="135.5">SPRIG</text>
<text x="280" y="135.5">C1.06</text>
<text x="281.9" y="136.9">2</text>
<text x="311.4" y="135.5">SPRIG</text>
<text x="318.1" y="135.5">C1.07</text>
<text x="320" y="136.9">2</text>
<text x="348.2" y="135.5">SPRIG</text>
<text x="355" y="135.5">C1.08</text>
<text x="356.8" y="136.9">2</text>
<text x="385" y="135.5">SPRIG</text>
<text x="391.8" y="135.5">C1.09</text>
<text x="393.6" y="136.9">2</text>
<text x="421.8" y="135.5">SPRIG</text>
<text x="428.6" y="135.5">C1.10</text>
<text x="430.5" y="136.9">2</text>
<text x="22.5" y="141" transform="rotate(-90 22.5 141)">D5</text>
<text x="27.5" y="142.9" transform="rotate(-90 27.5 142.9)">6500K</text>
<text x="36.4" y="141" transform="rotate(-90 36.4 141)">D6</text>
<text x="41.5" y="142.9" transform="rotate(-90 41.5 142.9)">6500K</text>
<text x="50.4" y="141" transform="rotate(-90 50.4 141)">D7</text>
<text x="55.5" y="142.9" transform="rotate(-90 55.5 142.9)">6500K</text>
<text x="64.4" y="141" transform="rotate(-90 64.4 141)">D8</text>
<text x="69.4" y="142.9" transform="rotate(-90 69.4 142.9)">6500K</text>
<text x="93.3" y="143.1">S11</text>
<text x="130.2" y="143.1">S12</text>
<text x="167" y="143.1">S13</text>
<text x="203.8" y="143.1">S14</text>
<text x="240.7" y="143.1">S15</text>
<text x="277.5" y="143.1">S16</text>
<text x="315.6" y="143.1">S17</text>
<text x="352.4" y="143.1">S18</text>
<text x="389.2" y="143.1">S19</text>
<text x="426.1" y="143.1">S20</text>
<text x="528.4" y="158.3">J1</text>
<text x="523.8" y="186.3">TO CORE J2</text>
<text x="89" y="205.3">SPRIG</text>
<text x="95.8" y="205.3">W2.01</text>
<text x="97.7" y="206.8">2</text>
<text x="125.8" y="205.3">SPRIG</text>
<text x="132.6" y="205.3">W2.02</text>
<text x="134.5" y="206.8">2</text>
<text x="162.7" y="205.3">SPRIG</text>
<text x="169.5" y="205.3">W2.03</text>
<text x="171.4" y="206.8">2</text>
<text x="199.5" y="205.3">SPRIG</text>
<text x="206.3" y="205.3">W2.04</text>
<text x="208.2" y="206.8">2</text>
<text x="236.3" y="205.3">SPRIG</text>
<text x="243.1" y="205.3">W2.05</text>
<text x="245" y="206.8">2</text>
<text x="273.2" y="205.3">SPRIG</text>
<text x="280" y="205.3">W2.06</text>
<text x="281.9" y="206.8">2</text>
<text x="311.3" y="205.3">SPRIG</text>
<text x="318.1" y="205.3">W2.07</text>
<text x="320" y="206.8">2</text>
<text x="348.1" y="205.3">SPRIG</text>
<text x="354.9" y="205.3">W2.08</text>
<text x="356.8" y="206.8">2</text>
<text x="384.9" y="205.3">SPRIG</text>
<text x="391.7" y="205.3">W2.09</text>
<text x="393.6" y="206.8">2</text>
<text x="421.8" y="205.3">SPRIG</text>
<text x="428.5" y="205.3">W2.10</text>
<text x="430.5" y="206.8">2</text>
<text x="22.5" y="210.9" transform="rotate(-90 22.5 210.9)">D9</text>
<text x="27.5" y="212.7" transform="rotate(-90 27.5 212.7)">2700K</text>
<text x="36.4" y="211.5" transform="rotate(-90 36.4 211.5)">D10</text>
<text x="41.5" y="212.7" transform="rotate(-90 41.5 212.7)">2700K</text>
<text x="50.4" y="211.5" transform="rotate(-90 50.4 211.5)">D11</text>
<text x="55.5" y="212.7" transform="rotate(-90 55.5 212.7)">2700K</text>
<text x="64.4" y="211.5" transform="rotate(-90 64.4 211.5)">D12</text>
<text x="69.4" y="212.7" transform="rotate(-90 69.4 212.7)">2700K</text>
<text x="93.3" y="213">S21</text>
<text x="130.2" y="213">S22</text>
<text x="167" y="213">S23</text>
<text x="203.8" y="213">S24</text>
<text x="240.7" y="213">S25</text>
<text x="277.5" y="213">S26</text>
<text x="315.6" y="213">S27</text>
<text x="352.4" y="213">S28</text>
<text x="389.2" y="213">S29</text>
<text x="426.1" y="213">S30</text>
<text x="502.9" y="239.6">TH1</text>
<text x="502.9" y="242.2">10k</text>
<text x="507.5" y="242.2">B3380</text>
<text x="89.1" y="275.2">SPRIG</text>
<text x="95.9" y="275.2">C2.01</text>
<text x="125.9" y="275.2">SPRIG</text>
<text x="132.7" y="275.2">C2.02</text>
<text x="162.8" y="275.2">SPRIG</text>
<text x="169.6" y="275.2">C2.03</text>
<text x="199.6" y="275.2">SPRIG</text>
<text x="206.4" y="275.2">C2.04</text>
<text x="236.4" y="275.2">SPRIG</text>
<text x="243.2" y="275.2">C2.05</text>
<text x="273.3" y="275.2">SPRIG</text>
<text x="280" y="275.2">C2.06</text>
<text x="311.4" y="275.2">SPRIG</text>
<text x="318.1" y="275.2">C2.07</text>
<text x="348.2" y="275.2">SPRIG</text>
<text x="355" y="275.2">C2.08</text>
<text x="385" y="275.2">SPRIG</text>
<text x="391.8" y="275.2">C2.09</text>
<text x="421.8" y="275.2">SPRIG</text>
<text x="428.6" y="275.2">C2.10</text>
<text x="22.5" y="281.3" transform="rotate(-90 22.5 281.3)">D13</text>
<text x="36.4" y="281.3" transform="rotate(-90 36.4 281.3)">D14</text>
<text x="50.4" y="281.3" transform="rotate(-90 50.4 281.3)">D15</text>
<text x="64.4" y="281.3" transform="rotate(-90 64.4 281.3)">D16</text>
<text x="97.7" y="276.6">2</text>
<text x="134.5" y="276.6">2</text>
<text x="171.4" y="276.6">2</text>
<text x="208.2" y="276.6">2</text>
<text x="245" y="276.6">2</text>
<text x="281.9" y="276.6">2</text>
<text x="320" y="276.6">2</text>
<text x="356.8" y="276.6">2</text>
<text x="393.6" y="276.6">2</text>
<text x="430.5" y="276.6">2</text>
<text x="27.5" y="282.6" transform="rotate(-90 27.5 282.6)">6500K</text>
<text x="41.5" y="282.6" transform="rotate(-90 41.5 282.6)">6500K</text>
<text x="55.5" y="282.6" transform="rotate(-90 55.5 282.6)">6500K</text>
<text x="69.4" y="282.6" transform="rotate(-90 69.4 282.6)">6500K</text>
<text x="93.3" y="282.8">S31</text>
<text x="130.2" y="282.8">S32</text>
<text x="167" y="282.8">S33</text>
<text x="203.8" y="282.8">S34</text>
<text x="240.7" y="282.8">S35</text>
<text x="277.5" y="282.8">S36</text>
<text x="315.6" y="282.8">S37</text>
<text x="352.4" y="282.8">S38</text>
<text x="389.2" y="282.8">S39</text>
<text x="426.1" y="282.8">S40</text>
</g>
<g font-size="1.8" fill="#a90000">
<text x="97.7" y="69.6">1</text>
<text x="134.5" y="69.6">1</text>
<text x="171.4" y="69.6">1</text>
<text x="208.2" y="69.6">1</text>
<text x="245" y="69.6">1</text>
<text x="281.9" y="69.6">1</text>
<text x="320" y="69.6">1</text>
<text x="356.8" y="69.6">1</text>
<text x="393.6" y="69.6">1</text>
<text x="430.5" y="69.6">1</text>
<text x="97.7" y="139.4">1</text>
<text x="134.5" y="139.4">1</text>
<text x="171.4" y="139.4">1</text>
<text x="208.2" y="139.4">1</text>
<text x="245" y="139.4">1</text>
<text x="281.9" y="139.4">1</text>
<text x="320" y="139.4">1</text>
<text x="356.8" y="139.4">1</text>
<text x="393.6" y="139.4">1</text>
<text x="430.5" y="139.4">1</text>
<text x="525.7" y="159.8">1</text>
<text x="525.7" y="162.3">2</text>
<text x="525.7" y="164.8">3</text>
<text x="525.7" y="167.4">4</text>
<text x="525.7" y="169.9">5</text>
<text x="525.7" y="172.5">6</text>
<text x="525.7" y="175">7</text>
<text x="525.7" y="177.5">8</text>
<text x="525.1" y="182.6">10</text>
<text x="525.7" y="180.1">9</text>
<text x="97.7" y="209.3">1</text>
<text x="134.5" y="209.3">1</text>
<text x="171.4" y="209.3">1</text>
<text x="208.2" y="209.3">1</text>
<text x="245" y="209.3">1</text>
<text x="281.9" y="209.3">1</text>
<text x="320" y="209.3">1</text>
<text x="356.8" y="209.3">1</text>
<text x="393.6" y="209.3">1</text>
<text x="430.5" y="209.3">1</text>
<text x="97.7" y="279.1">1</text>
<text x="134.5" y="279.1">1</text>
<text x="171.4" y="279.1">1</text>
<text x="208.2" y="279.1">1</text>
<text x="245" y="279.1">1</text>
<text x="281.9" y="279.1">1</text>
<text x="320" y="279.1">1</text>
<text x="356.8" y="279.1">1</text>
<text x="393.6" y="279.1">1</text>
<text x="430.5" y="279.1">1</text>
</g>
</svg>
